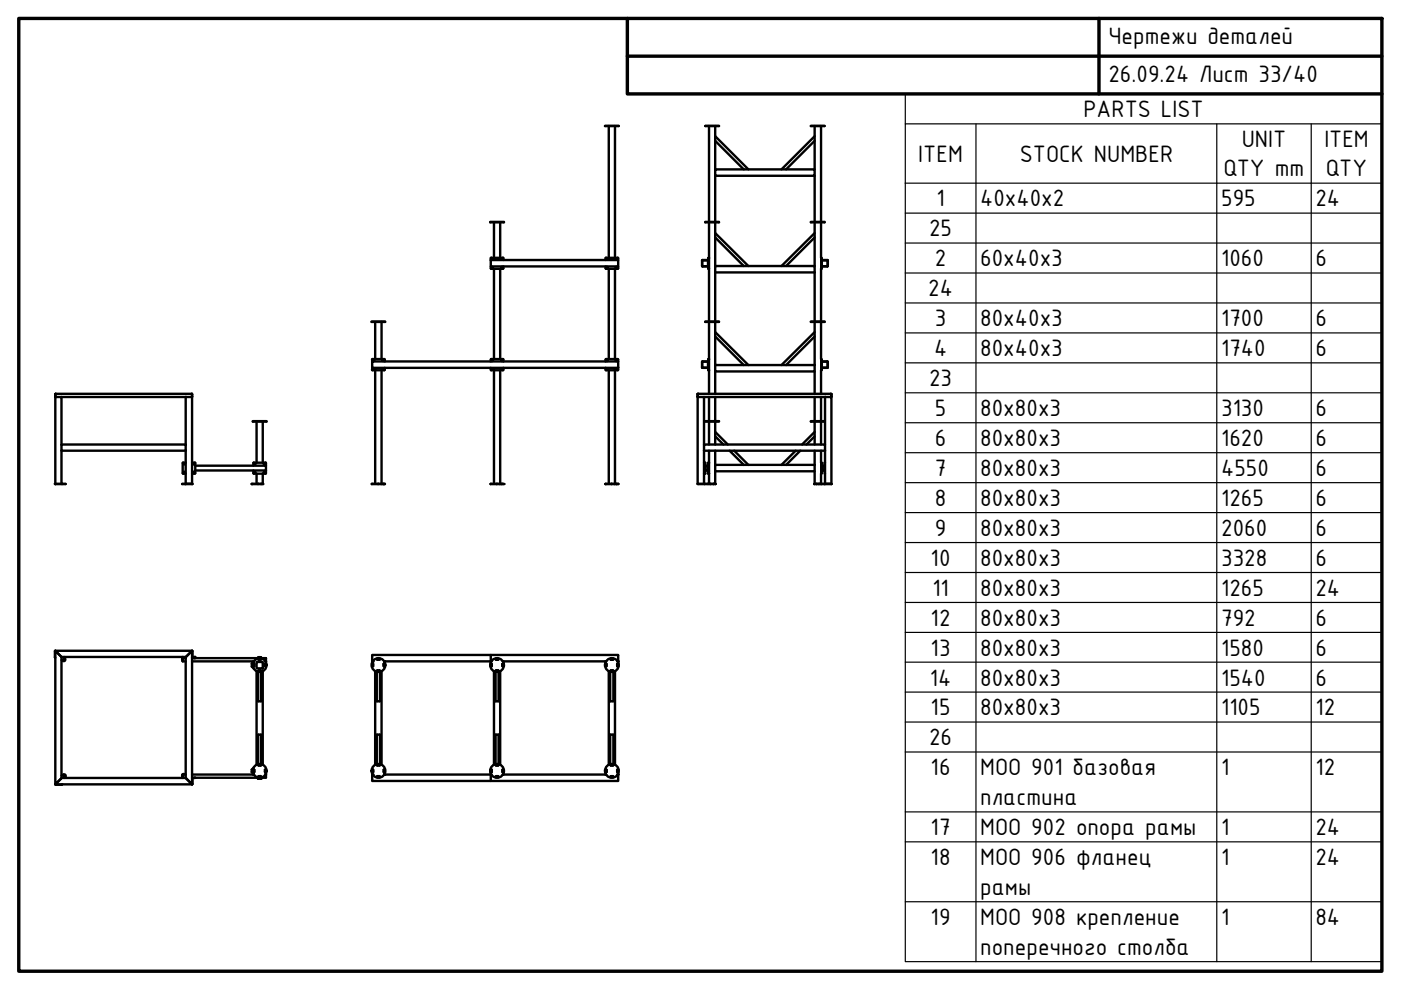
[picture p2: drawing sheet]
<svg xmlns="http://www.w3.org/2000/svg" width="297mm" height="210mm" viewBox="0 0 297 210" stroke-linecap="round" stroke-linejoin="round" font-family="sans-serif">
<!-- layer: Visible (ISO) -->
<g fill="none" stroke="#000" stroke-width=".51">
<path d="M128.3 26.7h2.9zM129.1 26.7v28M130.4 26.7v28M149.5 26.7h2.9zM150.3 26.7v20.3M151.6 35.9h21.1v1.4h-21.1zM151.6 26.7v9.2M151.6 37.3v9.7M151.6 29.9l6.1 6M151.6 28.9l7.1 7M171.9 26.7h2.9zM172.7 26.7v9.2"/>
<path d="M172.7 37.3v9.7M172.7 29.9l-6 6M172.7 28.9l-7 7M174.1 26.7v20.3M103.9 47l2.9 .1zM104.1 56.5l.1 .5h2.4M104.1 55.1h27v1.4h-27zM104.7 47.1v7.6M104.7 57v19.1M106 47.1v7.6M106 57v19.1M106.6 54.6l.1 .5"/>
<path d="M106.6 54.7l-2.4-.1-.1 .5M106.7 56.5l-.1 .5M128.4 56.5l.1 .5h2.4M129.1 57v19.1M130.4 57v19.1M130.9 54.7l-2.4-.1-.1 .5M131 54.6l.1 .5M131.1 56.5l-.1 .5M148.8 56.4l1.3 .1M148.8 55.3v1.1M148.9 56.4h1.2M148.9 55.3v1.1"/>
<path d="M148.9 55.2h1.2M148.9 55.2h.1M149.5 47l2.9 .1zM150.1 55.1l-1.3 .1M150.1 55.2h.1M150.1 55.1l.1 .1M150.1 55.3v1.1M150.2 54.7v2.3zM150.2 56.4h-.1M150.2 56.4l-.1 .1M150.3 47.1v9.9l-.1-.1M150.3 54.7l-.1 .1"/>
<path d="M150.3 57v11.2M151.6 57.8v-1.4h21.1v1.4M151.6 47.1v9.3M151.6 57.8v10.4M151.6 57.8h21.1M151.6 50.3l6.1 6.1M151.6 49.4l7.1 7M171.9 47l2.9 .1zM172.7 47.1v9.3M172.7 57.8v10.4M172.7 50.3l-6 6.1M172.7 49.4l-7 7"/>
<path d="M174.1 47.1v7.6M174.1 57v11.2M174.1 54.7l.1 2.3zM174.3 56.4h1.1M174.3 56.5h1.1M174.3 55.1h1.1M174.3 55.1v.1M174.3 56.4v.1M175.4 55.2h-1.1M175.4 55.1l.1 .1M175.5 55.3v1.1M175.5 56.4h-.1"/>
<path d="M175.5 56.4l-.1 .1M78.8 68.2l2.9 .1zM78.9 76.2h2.7M78.9 76.6h52.2v1.4h-52.2zM78.9 76.3v.3M78.9 78v.4M79.5 68.3v7.8M79.5 78.5v24.1M80.9 68.3v7.8M80.9 78.5v24.1M81.6 78l-.1 .5-2.6-.1M81.6 76.3v.3"/>
<path d="M104.1 78l.1 .5h2.4M104.1 76.3v.3M104.7 78.5v24.1M106 78.5v24.1M106.6 76.1l.1 .1M106.6 76.1l-2.5 .1M106.7 78l-.1 .5M106.7 76.3v.3M128.4 78l.1 .5h2.4M128.4 76.3v.3M129.1 78.5v24.1M130.4 78.5v24.1"/>
<path d="M130.9 76.1l-2.5 .1M131 76.1l.1 .1M131.1 78l-.1 .5M131.1 76.3v.3M148.9 77.9h1.2M149.5 68.2l2.9 .1zM150.1 76.6l-1.2 .1v1.3M150.1 76.7h-1.2v1.2M150.1 76.7h.1M150.1 76.6l.1 .1M150.1 76.8v1.1M150.2 76.1v2.4z"/>
<path d="M150.2 77.9h.1M150.2 78.4l.1 .1M150.3 76.1l-.1 .2M150.3 68.3v15.2M151.6 68.3v9.1h21.1M151.6 77.4v1.4h21.1v-1.4M151.6 78.8v4.7M151.6 71.3l6.1 6.1M151.6 70.4l7.1 7M171.9 68.2l2.9 .1zM172.7 68.3v9.1M172.7 78.8v4.7"/>
<path d="M172.7 71.3l-6 6.1M172.7 70.4l-7 7M174.1 68.3v7.8M174.1 78.5v5M174.1 76.1l.1 2.4zM174.2 77.9h.1M174.3 76.7h1.1M174.3 76.6h1.1M174.3 77.9h1.1M174.3 76.6v.1M175.4 76.6v1.4v-1.3M11.8 84.2v-.7h28.9l-.1 .7"/>
<path d="M13 94.2v-10h-1.3v18.4M13 84.2h27.7v18.4M13 94.2h26.4v1.4h-26.4zM13 95.6v7M38.8 98.1h.6M38.8 98.1l-.1 2.2M39.4 84.2v10M39.4 95.6v7M40.7 98.1h.6M41.3 98.1l.1 2.2M41.4 98.7h15v1.1h-15M53.6 89.3l2.9 .1z"/>
<path d="M53.7 99.8v.5M53.8 98.1h2.5M53.8 98.1l-.1 .6M54.4 89.4v8.7M55.7 89.4v8.7M56.3 98.1l.1 .6M56.4 99.8v.5M148 84.2l-.1-.1 .1-.6h28.2l.1 .5-.2 .2M149.3 94.2v-10h-1.4v18.4M149.3 84.2h27v18.4M149.3 95.6v-1.4h25.6v1.4M149.3 98.1v2.3"/>
<path d="M149.3 95.6v7M149.3 95.6h25.6M149.4 98.1l.1 2.3zM149.5 89.3l2.9 .1zM149.5 99.7h.7M149.6 99.7h.1M149.6 98.8h.5M149.6 98.7h.5M149.6 99.7h.5M149.6 98.8v.9M149.6 98.8h.1M149.6 98.8h-.1"/>
<path d="M150.1 98.8h.1M150.1 98.8v.9M150.1 99.7h.1M150.2 98.2v-.1v2.3v-.1M150.2 98.2v2.1M150.3 98.1l-.1 .1M150.3 84.2v5.1M150.3 89.4v4.8M150.3 95.6v7M151.6 98.6v1.3h21.1v-1.3M151.6 84.2v5.1M151.6 89.4v4.8"/>
<path d="M151.6 95.6v3M151.6 99.9v2.7M151.6 98.6h21.1M151.6 92.5l1.8 1.7M151.6 91.6l2.7 2.6M154.7 95.6l3 3M155.7 95.6l3 3M168.7 95.6l-3 3M169.7 95.6l-3 3M171.9 89.3l2.9 .1zM172.7 84.2v5.1M172.7 89.4v4.8"/>
<path d="M172.7 95.6v3M172.7 99.9v2.7M172.7 91.6l-2.6 2.6M172.7 92.5l-1.7 1.7M174.1 84.2v5.1M174.1 89.4v4.8M174.1 95.6v2.5M174.1 98.1l.1 2.3zM174.2 99.7l.1 .1M174.2 99.7h.1M174.2 99.7h.6M174.2 98.8h.6v.9"/>
<path d="M174.2 98.7h.6M174.2 99.8h.6M174.3 98.8h-.1M174.8 98.8h.1M174.8 99.7v.1M174.8 98.8v.9M174.9 98.1v2.3M174.9 84.2v10M174.9 95.6v7M13.2 102.6h-1.5M13.2 102.6h.7h-.7M38.7 100.3l.1 .1"/>
<path d="M38.8 100.4h.6M39.3 102.6h-.7h.7M40.7 102.6h-1.4M41.4 100.3l-.7 .1M53.4 102.6h2.4zM53.7 100.3l.1 .1M54.4 100.4v2.2M55.7 100.4v2.2M56.4 100.3l-2.6 .1M78.8 102.6h2.8zM81.2 102.6h.1M104 102.6h2.4z"/>
<path d="M106.4 102.6h.4h-.4M128.4 102.6h2.7zM130.7 102.6h.1M147.9 102.6h1.5M149.4 102.6h.7M150.1 102.6h-.7M150.1 102.6h1.6h-1.6M150.2 100.3l.1 .1M174.1 100.4v2.2h-1.5h1.5M174.2 102.6h.6M174.2 102.6h-.1M174.8 102.6h-.7"/>
<path d="M174.9 102.6h1.4h-1.5M174.9 102.6h-.1M11.7 138h29l-1.3 1.3h-26.4zM11.7 138l1.3 1.3v25.6l-1.3 1.4zM11.7 138v1.5M13.6 139.3l.2 .4-.1 .4h-.3l-.4-.1M38.7 139.5l-.1 .4 .1 .2M38.7 139.3l.1 .1M38.7 139.5v.7h.7M38.7 139.5h.7M38.8 139.5h-.1M38.8 139.4v.1"/>
<path d="M38.8 139.4h.6M38.8 139.5h.6M39.4 139.3l1.3-1.3v28.3l-1.3-1.4zM40.7 138l.1 1.3M40.7 139.5h.7h-.7M40.7 139.3h.7l-.7 .1M40.8 139.4l-.1 .1M41.4 139.5h15v.8M54.8 139.7h.6a.35 .35 0 0 1-.6 0zM54.8 139.3h.4M54.8 139.3l-.2 .2M54.9 139.5l.2-.1 .1 .1"/>
<path d="M55.3 139.3l.2 .2M80 139.7v.2M80 139.7l.6 .1-.6 .1M104.1 138.9h-25.2v1.3M105.1 139.7h.6a.35 .35 0 0 1-.6 0zM129.4 139.7h.6a.35 .35 0 0 1-.6 0zM40.7 140.2h13.1M53.4 141.3l.4 .4M53.6 140.9l-.1 .1 .1 .2M53.7 140.9v.2M53.7 140.3l-.3 .4v.6M53.7 140.2v.1"/>
<path d="M53.7 140.3h.1M53.9 140.8v-.1a.29 .29 0 0 0-.2 .3 .29 .29 0 0 0 .2 .3v-.1M53.9 140.8v.4M54.4 140.3h1.3v1.4h-1.3zM54.4 142.3v19.9M54.7 142.4v6.3h.7v-6.3M54.8 142.1h.5a.29 .29 0 0 1-.2 .2 .29 .29 0 0 1-.3-.2zM55.7 142.3v19.9M56.3 140.2h.1M56.3 140.3h.1M56.4 140.8v.4M56.4 140.8l-.1-.1a.35 .35 0 0 0 0 .6l.1-.1"/>
<path d="M56.4 140.3h-.1M78.9 140.2v.1M78.9 140.2h.1M79 140.7a.35 .35 0 0 1 0 .6zM79.5 142.3v19.9M79.9 142.4v6.3l.7-.1v-6.2M80 142.1v.2M80 142.1l.6 .1-.6 .1M80.9 142.3v19.9M81.3 141.2h.2l-.1 .1M81.3 140.8l.2 .1-.2 .2M81.3 140.8v.4"/>
<path d="M81.4 140.2l.2 .1M81.5 140.3h.1M81.5 140.8h-.2M81.6 140.8v.4M81.6 140.3h-.1M81.6 140.2h22.6M104.1 140.3h.1M104.1 140.8v-.1a.35 .35 0 0 1 0 .6v-.1M104.1 140.8v.4M104.7 142.3v19.9M105.1 142.4v6.3h.6v-6.3M105.1 142.1h.6a.29 .29 0 0 1-.3 .2 .29 .29 0 0 1-.3-.2z"/>
<path d="M106 142.3v19.9M106.5 140.8l.2 .1-.2 .2M106.5 140.7a.29 .29 0 0 1 .2 .3 .29 .29 0 0 1-.2 .3zM106.6 140.2l.1 .1M106.7 140.3h.1M106.7 141.2l-.1 .1M106.7 140.2h21.8M128.4 140.2v.1M128.4 140.3h.1M128.4 140.8h.2M128.4 140.8v.4M128.6 141.2h-.2"/>
<path d="M128.6 140.8v.4M129.1 142.3v19.9M129.4 142.4v6.3l.6-.1v-6.2M129.5 142.1h.5a.29 .29 0 0 1-.3 .2 .29 .29 0 0 1-.2-.2zM130.4 142.3v19.9M130.8 140.8v.4M130.9 141.2h.2l-.2 .1M130.9 140.8l.1 .1-.1 .2M130.9 140.2l.1 .1M131 140.8v.4M131.1 140.8h-.2M131.1 140.2v-1.3h-27v1.4"/>
<path d="M11.7 166.3l1.4 .1M13 164.9h26.4l1.3 1.4h-29zM13 164.4l.5-.2 .3 .1 .1 .3-.2 .3M13.2 166.3l-.1 .1M39.2 164.2a.35 .35 0 0 0-.4-.1 .35 .35 0 0 0-.2 .5l.1 .1M39.4 164.9h-.7M39.4 164.2h-.7v.7M40.7 164.2h13.1M40.7 164.9h.7M40.8 166.2l-.1 .1M40.8 164.9v1.3M41.4 164.9h-.7"/>
<path d="M53.4 163.7l.3 .5M53.4 163.2v.5M53.6 163.3l-.1 .1 .1 .2M53.7 163.3v.3M53.7 164.2h.1M53.7 162.8l-.3 .4M53.9 163.2a.29 .29 0 0 0-.2 .2 .29 .29 0 0 0 .2 .3v-.1M53.9 163.2v.4M54.5 164.9l.2 .2h.7M54.7 162v-6.2h.7v6.2M54.8 164.8h.5M54.8 162.1h.5"/>
<path d="M54.8 162.1l.1 .2M54.9 164.5h.3M54.9 162.3h.3M54.9 164.6l-.1 .2M54.9 164.9l.2 .1 .1-.1M55.2 164.6l.1 .2M55.3 162.1l-.1 .2M55.6 164.9l-.2 .2M56.3 164.2h.1M56.3 164.1l.1 .1M56.4 163.2v.5M56.4 163.2l-.1-.1a.35 .35 0 0 0 0 .6h.1"/>
<path d="M56.4 164.2v.7h-15M78.9 164.1v.1M78.9 164.2h.1M78.9 164.2v1.4h25.2M79 163.1a.35 .35 0 0 1 0 .6zM79 163.1l-.1 .1M79.1 163.4l-.1 .1 .1 .2M79.9 162v-6.2h.7v6.2M80 162.1v.2M80 164.6v.2M80 164.8h.5M80 162.1h.5"/>
<path d="M80 164.5h.4M80 162.3h.4M80.4 164.6l.1 .2M80.5 162.1l-.1 .2M81.3 163.6l.2 .1M81.3 163.2v.4M81.5 164.2h22.7M81.5 163.2h-.2M81.5 164.1v.1M81.6 163.2v.5M81.6 164.2h-.2M104.1 164.2v1.4h27v-1.4"/>
<path d="M104.1 163.2v.5M104.1 164.1v.1M104.1 163.1a.35 .35 0 0 1 0 .6M104.1 164.2h.1M104.2 163.4l-.1 .1 .2 .2M105.1 162v-6.2h.6v6.2M105.2 164.8h.4M105.2 162.1h.4M105.2 162.1v.2M105.2 164.5h.4M105.2 162.3h.4M105.2 164.6v.2"/>
<path d="M105.6 164.6v.2M105.6 162.1v.2M106.5 163.2a.29 .29 0 0 1 .2 .2 .29 .29 0 0 1-.2 .3zM106.6 164.2h21.9M106.7 164.1h.1M106.7 164.1v.1M128.4 163.2v.5M128.4 164.1l.1 .1M128.5 163.1l-.1 .1h.2M128.6 163.4l-.2 .1 .2 .2M128.6 163.6l-.2 .1M128.6 163.2v.4"/>
<path d="M129.4 162v-6.2h.6v6.2M129.5 164.8h.5M129.5 162.1h.5M129.5 162.1v.2M129.5 164.5h.4M129.5 162.3h.4M129.5 164.6v.2M129.9 164.6l.1 .2M130 162.1l-.1 .2M130.8 163.2v.4M130.9 163.6l.2 .1M131 164.1l.1 .1"/>
<path d="M131 163.2v.5M131.1 163.2h-.2M131.1 164.2h-.2"/>
<circle cx="104.4" cy="54.9" r=".15"/>
<circle cx="104.4" cy="56.7" r=".15"/>
<circle cx="106.4" cy="54.9" r=".15"/>
<circle cx="106.4" cy="56.7" r=".15"/>
<circle cx="128.7" cy="54.9" r=".15"/>
<circle cx="128.7" cy="56.7" r=".15"/>
<circle cx="130.7" cy="54.9" r=".15"/>
<circle cx="130.7" cy="56.7" r=".15"/>
<circle cx="79.2" cy="76.4" r=".15"/>
<circle cx="79.2" cy="78.2" r=".15"/>
<circle cx="81.2" cy="76.4" r=".15"/>
<circle cx="81.2" cy="78.2" r=".15"/>
<circle cx="104.4" cy="76.4" r=".15"/>
<circle cx="104.4" cy="78.2" r=".15"/>
<circle cx="106.4" cy="76.4" r=".15"/>
<circle cx="106.4" cy="78.2" r=".15"/>
<circle cx="128.7" cy="76.4" r=".15"/>
<circle cx="128.7" cy="78.2" r=".15"/>
<circle cx="130.7" cy="76.4" r=".15"/>
<circle cx="130.7" cy="78.2" r=".15"/>
<circle cx="39.1" cy="98.3" r=".15"/>
<circle cx="41" cy="98.3" r=".15"/>
<circle cx="54" cy="98.3" r=".15"/>
<circle cx="56.1" cy="98.3" r=".15"/>
<circle cx="39.1" cy="100.2" r=".15"/>
<circle cx="41" cy="100.2" r=".15"/>
<circle cx="54" cy="100.2" r=".15"/>
<circle cx="56.1" cy="100.2" r=".15"/>
<circle cx="13.5" cy="139.9" r=".15"/>
<circle cx="55.1" cy="141" r="1.46"/>
<circle cx="80.2" cy="141" r="1.46"/>
<circle cx="105.4" cy="141" r="1.46"/>
<circle cx="129.7" cy="141" r="1.46"/>
<circle cx="13.6" cy="164.5" r=".15"/>
<circle cx="55.1" cy="163.4" r="1.46"/>
<circle cx="80.2" cy="163.4" r="1.46"/>
<circle cx="105.4" cy="163.4" r="1.46"/>
<circle cx="129.7" cy="163.4" r="1.46"/>
</g>
<g fill="#000">
<circle cx="53.4" cy="102.6" r=".25"/>
<circle cx="81.2" cy="102.6" r=".25"/>
<circle cx="106.8" cy="102.6" r=".25"/>
<circle cx="128.4" cy="102.6" r=".25"/>
<circle cx="78.9" cy="140.3" r=".25"/>
<circle cx="79" cy="140.2" r=".25"/>
<circle cx="81.4" cy="140.2" r=".25"/>
<circle cx="130.9" cy="140.2" r=".25"/>
<circle cx="79" cy="164.2" r=".25"/>
<circle cx="81.4" cy="164.2" r=".25"/>
<circle cx="130.9" cy="164.2" r=".25"/>
</g>
<!-- layer: Symbol (ISO) -->
<g fill="none" stroke="#000" stroke-width=".25">
<path d="M191.9 26.3v-6.4h101.1v6.4M191.9 38.8h101.1M206.9 26.3v177.6M258 26.3v177.6M278 26.3v177.6M293 26.3h-101.1v12.5M293 26.3v177.6h-101.1v-165.1M191.9 45.2h101.1M191.9 51.5h101.1M191.9 57.9h101.1M191.9 64.2h101.1M191.9 70.6h101.1"/>
<path d="M191.9 76.9h101.1M191.9 83.3h101.1M191.9 89.6h101.1M191.9 96h101.1M191.9 102.3h101.1M191.9 108.7h101.1M191.9 115h101.1M191.9 121.4h101.1M191.9 127.7h101.1M191.9 134.1h101.1M191.9 140.4h101.1M191.9 146.7h101.1"/>
<path d="M191.9 153.1h101.1M191.9 159.4h101.1M191.9 172.1h101.1M191.9 178.5h101.1M191.9 191.2h101.1"/>
</g>
<!-- layer: Border (ISO) -->
<path d="M4 3.9h289v202h-289zM133 3.9v16h160M133 11.9h160M233 3.9v16" fill="none" stroke="#000" stroke-width=".72"/>
<g font-size="5.4">
<text x="235" y="9.4">Чертежи деталей</text>
<text x="235" y="17.4">26.09.24 Лист 33/40</text>
<text x="229.7" y="24.8">PARTS LIST</text>
<text x="194.7" y="34.3">ITEM</text>
<text x="216.2" y="34.3">STOCK NUMBER</text>
<text x="263.3" y="31.2">UNIT</text>
<text x="280.8" y="31.2">ITEM</text>
<text x="259.4" y="37.4">QTY mm</text>
<text x="281.1" y="37.4">QTY</text>
<text x="198.5" y="43.7">1</text>
<text x="207.8" y="43.7">40x40x2</text>
<text x="258.9" y="43.7">595</text>
<text x="278.9" y="43.7">24</text>
<text x="197" y="50.1">25</text>
<text x="198.2" y="56.4">2</text>
<text x="207.8" y="56.4">60x40x3</text>
<text x="258.9" y="56.4">1060</text>
<text x="278.9" y="56.4">6</text>
<text x="196.8" y="62.8">24</text>
<text x="198.2" y="69.1">3</text>
<text x="207.8" y="69.1">80x40x3</text>
<text x="258.9" y="69.1">1700</text>
<text x="278.9" y="69.1">6</text>
<text x="198" y="75.5">4</text>
<text x="207.8" y="75.5">80x40x3</text>
<text x="258.9" y="75.5">1740</text>
<text x="278.9" y="75.5">6</text>
<text x="197" y="81.8">23</text>
<text x="198.2" y="88.2">5</text>
<text x="207.8" y="88.2">80x80x3</text>
<text x="258.9" y="88.2">3130</text>
<text x="278.9" y="88.2">6</text>
<text x="198.2" y="94.5">6</text>
<text x="207.8" y="94.5">80x80x3</text>
<text x="258.9" y="94.5">1620</text>
<text x="278.9" y="94.5">6</text>
<text x="198.2" y="100.9">7</text>
<text x="207.8" y="100.9">80x80x3</text>
<text x="258.9" y="100.9">4550</text>
<text x="278.9" y="100.9">6</text>
<text x="198.2" y="107.2">8</text>
<text x="207.8" y="107.2">80x80x3</text>
<text x="258.9" y="107.2">1265</text>
<text x="278.9" y="107.2">6</text>
<text x="198.2" y="113.6">9</text>
<text x="207.8" y="113.6">80x80x3</text>
<text x="258.9" y="113.6">2060</text>
<text x="278.9" y="113.6">6</text>
<text x="197.3" y="119.9">10</text>
<text x="207.8" y="119.9">80x80x3</text>
<text x="258.9" y="119.9">3328</text>
<text x="278.9" y="119.9">6</text>
<text x="197.7" y="126.3">11</text>
<text x="207.8" y="126.3">80x80x3</text>
<text x="258.9" y="126.3">1265</text>
<text x="278.9" y="126.3">24</text>
<text x="197.3" y="132.6">12</text>
<text x="207.8" y="132.6">80x80x3</text>
<text x="258.9" y="132.6">792</text>
<text x="278.9" y="132.6">6</text>
<text x="197.3" y="139">13</text>
<text x="207.8" y="139">80x80x3</text>
<text x="258.9" y="139">1580</text>
<text x="278.9" y="139">6</text>
<text x="197.1" y="145.3">14</text>
<text x="207.8" y="145.3">80x80x3</text>
<text x="258.9" y="145.3">1540</text>
<text x="278.9" y="145.3">6</text>
<text x="197.3" y="151.7">15</text>
<text x="207.8" y="151.7">80x80x3</text>
<text x="258.9" y="151.7">1105</text>
<text x="278.9" y="151.7">12</text>
<text x="197" y="158">26</text>
<text x="197.3" y="164.4">16</text>
<text x="207.8" y="164.4">МОО 901 базовая</text>
<text x="258.9" y="164.4">1</text>
<text x="278.9" y="164.4">12</text>
<text x="207.8" y="170.7">пластина</text>
<text x="197.3" y="177.1">17</text>
<text x="207.8" y="177.1">МОО 902 опора рамы</text>
<text x="258.9" y="177.1">1</text>
<text x="278.9" y="177.1">24</text>
<text x="197.3" y="183.4">18</text>
<text x="207.8" y="183.4">МОО 906 фланец</text>
<text x="258.9" y="183.4">1</text>
<text x="278.9" y="183.4">24</text>
<text x="207.8" y="189.8">рамы</text>
<text x="197.3" y="196.1">19</text>
<text x="207.8" y="196.1">МОО 908 крепление</text>
<text x="258.9" y="196.1">1</text>
<text x="278.9" y="196.1">84</text>
<text x="207.8" y="202.5">поперечного столба</text>
</g>
</svg>
